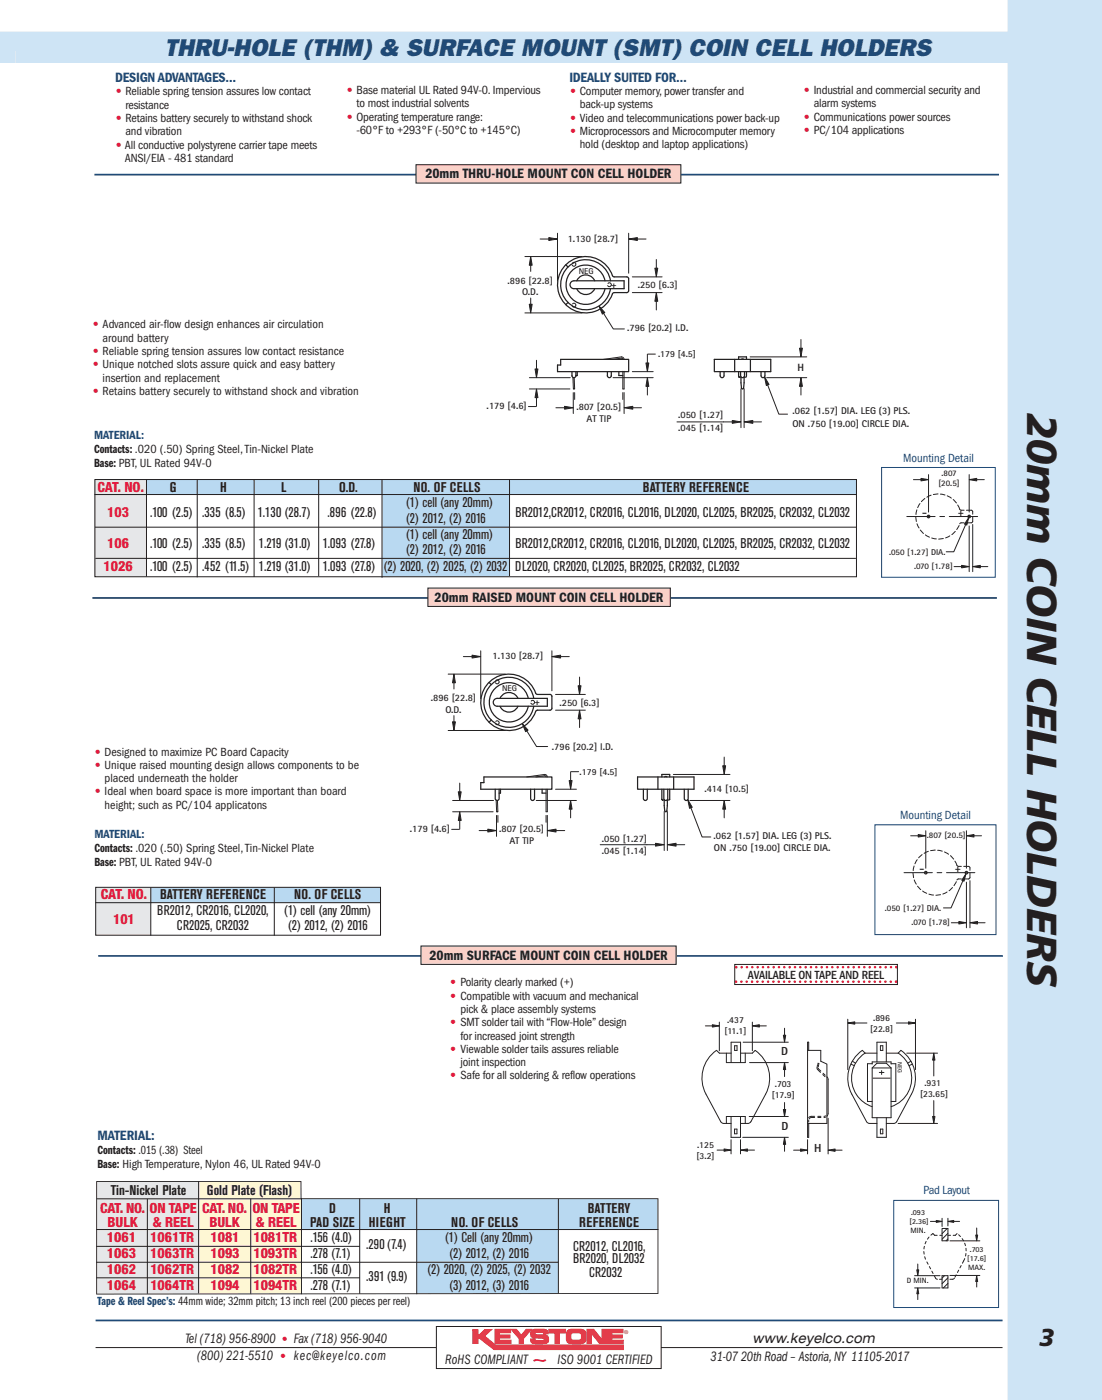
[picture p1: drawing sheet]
<svg xmlns="http://www.w3.org/2000/svg" width="222mm" height="283mm" viewBox="0 0 222 283" stroke-linecap="round" stroke-linejoin="round" font-family="sans-serif">
<path d="M3.2 6.4h200v-6.5h19.1v282.7h-19.1v-269.9h-200z" fill-rule="evenodd" fill="#cee4f5"/>
<path d="M19.3 272h182.9" fill="none" stroke="#231f20" stroke-width=".2"/>
<path d="M19.3 266.5h182.9" fill="none" stroke="#1f4a77" stroke-width=".35"/>
<path d="M88 267.7h45.3v8.5h-45.3z" fill="#fff"/>
<path d="M88 267.7h45.3v8.5h-45.3z" fill="none" stroke="#231f20" stroke-width=".2"/>
<path d="M95.4 268.4h1v1h.3l1.1-1.1h1.4l-1.5 1.4 2.2 1.8h25.8v.9h-26.1l-2.9-2.3h-.3v1.1h-1z" fill="#e1373d"/>
<path d="M95.4 268.4h1v1h.3l1.1-1.1h1.4l-1.5 1.4 2.2 1.8h25.8v.9h-26.1l-2.9-2.3h-.3v1.1h-1z" fill="none" stroke="#e1373d" stroke-width=".2"/>
<path d="M99.8 268.3h3.2v.7h-2.3v.4h2.2v.6h-2.2v.5h2.3v.7h-3.2z" fill="#e1373d"/>
<path d="M99.8 268.3h3.2v.7h-2.3v.4h2.2v.6h-2.2v.5h2.3v.7h-3.2z" fill="none" stroke="#e1373d" stroke-width=".2"/>
<path d="M103.1 268.3h1.1l.9 1.2 1-1.2h1.1l-1.6 1.9v1h-.9v-1z" fill="#e1373d"/>
<path d="M103.1 268.3h1.1l.9 1.2 1-1.2h1.1l-1.6 1.9v1h-.9v-1z" fill="none" stroke="#e1373d" stroke-width=".2"/>
<path d="M107.3 268.5l.9-.2h1.7a.7 .7 0 0 1 .6 .9h-.9l-.1-.2-.3-.1-1.1 .1-.2 .2 .2 .2h.9a1.38 1.38 0 0 1 1.6 .5 .89 .89 0 0 1-.8 1.3h-.6a2.05 2.05 0 0 1-2.1-.4l-.1-.5h.9l.2 .3 1.6-.1v-.3l-.5-.1a3.3 3.3 0 0 1-2-.3l-.2-.2a1.11 1.11 0 0 1 .3-1.1z" fill="#e1373d"/>
<path d="M107.3 268.5l.9-.2h1.7a.7 .7 0 0 1 .6 .9h-.9l-.1-.2-.3-.1-1.1 .1-.2 .2 .2 .2h.9a1.38 1.38 0 0 1 1.6 .5 .89 .89 0 0 1-.8 1.3h-.6a2.05 2.05 0 0 1-2.1-.4l-.1-.5h.9l.2 .3 1.6-.1v-.3l-.5-.1a3.3 3.3 0 0 1-2-.3l-.2-.2a1.11 1.11 0 0 1 .3-1.1z" fill="none" stroke="#e1373d" stroke-width=".2"/>
<path d="M110.7 268.3h3.4v.7h-1.3v2.2h-.9v-2.2h-1.2z" fill="#e1373d"/>
<path d="M110.7 268.3h3.4v.7h-1.3v2.2h-.9v-2.2h-1.2z" fill="none" stroke="#e1373d" stroke-width=".2"/>
<path d="M114.4 268.6a2.18 2.18 0 0 0 .3 2.5l.8 .1a3.1 3.1 0 0 0 2.5-.3 2.18 2.18 0 0 0-.3-2.5l-.8-.1a3.1 3.1 0 0 0-2.5 .3zM115.2 269.2a2.52 2.52 0 0 1 1.8-.1 1.02 1.02 0 0 1 0 1.4 2.74 2.74 0 0 1-1.8-.1z" fill-rule="evenodd" fill="#e1373d"/>
<path d="M114.4 268.6a3.5 3.5 0 0 1 2.9-.3 .87 .87 0 0 1 .9 1v.9a.98 .98 0 0 1-1.3 1 3.1 3.1 0 0 1-2.5-.3 2.81 2.81 0 0 1 0-2.3zM115.2 269.2a2.52 2.52 0 0 1 1.8-.1 1.02 1.02 0 0 1 0 1.4 2.74 2.74 0 0 1-1.8-.1z" fill="none" stroke="#e1373d" stroke-width=".2"/>
<path d="M118.4 268.3h1.3l1.7 2.1v-2.1h.9v2.9h-1.4l-1.6-2.1v2.1h-.9z" fill="#e1373d"/>
<path d="M118.4 268.3h1.3l1.7 2.1v-2.1h.9v2.9h-1.4l-1.6-2.1v2.1h-.9z" fill="none" stroke="#e1373d" stroke-width=".2"/>
<path d="M122.5 268.3h3.1v.7h-2.2v.4h2.1v.6h-2.1v.5h2.3v.7h-3.2z" fill="#e1373d"/>
<path d="M122.5 268.3h3.1v.7h-2.2v.4h2.1v.6h-2.1v.5h2.3v.7h-3.2z" fill="none" stroke="#e1373d" stroke-width=".2"/>
<path d="M184.2 96.8h1.5M187.3 95.8v7.6M195.5 95.8v7.6M197 96.8h1.5" fill="none" stroke="#222" stroke-width=".2"/>
<path d="M185.7 96.6l1.6 .2-1.6 .3z" fill="#222"/>
<path d="M185.7 96.6l1.6 .2-1.6 .3z" fill="none" stroke="#222" stroke-width=".2"/>
<path d="M195.5 96.8l1.5-.2v.5z" fill="#222"/>
<path d="M195.5 96.8l1.5-.2v.5zM192.4 114.4h1.5M195.5 106.2v9.2M196.2 105.9v9.5M197.7 114.4h1.5" fill="none" stroke="#222" stroke-width=".2"/>
<path d="M196.2 114.4l1.5-.3v.5z" fill="#222"/>
<path d="M196.2 114.4l1.5-.3v.5z" fill="none" stroke="#222" stroke-width=".2"/>
<path d="M193.9 114.1l1.6 .3-1.6 .2z" fill="#222"/>
<path d="M193.9 114.1l1.6 .3-1.6 .2zM194.8 105.9l-2.4 5.5h-1.6" fill="none" stroke="#222" stroke-width=".2"/>
<path d="M195.4 104.5l-.4 1.5-.5-.2z" fill="#222"/>
<path d="M195.4 104.5l-.4 1.5-.5-.2z" fill="none" stroke="#222" stroke-width=".2"/>
<path d="M197.2 104.3h-14.9" fill="none" stroke="#222" stroke-width=".2" stroke-dasharray="5.7 1 1 1"/>
<path d="M193.6 102.8a4.6 4.6 0 0 0-7-2.2 4.6 4.6 0 0 0 0 7.3 4.6 4.6 0 0 0 7-2.2M193.6 102.8l.2 .2M193.8 105.5l-.2 .2M195.9 105.5l.3-.3M195.9 105.5h-2.1M195.9 103h-2.1M196.2 103.3l-.3-.3M196.2 105.2v-1.9" fill="none" stroke="#222" stroke-width=".2" stroke-dasharray="1 .5"/>
<g fill="none" stroke="#222" stroke-width=".25">
<circle cx="187.3" cy="104.3" r=".25"/>
<circle cx="195.5" cy="104.3" r=".25"/>
</g>
<path d="M177.8 94.4h22.9v22.1h-22.9z" fill="none" stroke="#1f4a77" stroke-width=".2"/>
<path d="M19.1 96.9h10.4v19.5h-10.4z" fill="#e6e7e9"/>
<path d="M29.5 96.7h143.3v3.1h-70l-.1 16.5-25.6 .2v-16.7h-47.6z" fill-rule="evenodd" fill="#b9d9f1"/>
<path d="M19 99.8h153.8M19.1 96.8h153.6v19.6h-153.6zM29.5 96.8v19.6M39.8 96.8v19.7M51.2 96.8v19.7M64.3 96.8v19.5M77 96.7v19.9M102.8 96.7v19.6M19.2 106.4h153.6M19.2 112.7h153.4" fill="none" stroke="#231f20" stroke-width=".2"/>
<path d="M19.2 179.2h11.2v9.5h-11.2z" fill="#e6e7e9"/>
<path d="M30.5 179h46.3v3.1h-46.3z" fill="#b9d9f1"/>
<path d="M19.3 179.1h57.4v9.7h-57.4zM30.4 179.1v9.8M55.3 179.1v9.8M19.2 182.2h57.6" fill="none" stroke="#231f20" stroke-width=".2"/>
<path d="M115.9 79.2v1.4M125.6 79.2v1.4M149.4 78.5v7.8M150.1 78.5v7.8M136.5 85.2h11.2M151.8 85.2h1.8" fill="none" stroke="#222" stroke-width=".2"/>
<path d="M150.1 85.2l1.7-.3v.5z" fill="#222"/>
<path d="M150.1 85.2l1.7-.3v.5z" fill="none" stroke="#222" stroke-width=".2"/>
<path d="M147.7 84.9l1.7 .3-1.7 .2z" fill="#222"/>
<path d="M147.7 84.9l1.7 .3-1.7 .2z" fill="none" stroke="#222" stroke-width=".2"/>
<path d="M154.2 76.1l.9 1.5-.6 .2z" fill="#222"/>
<path d="M115.6 79.2v4.3M125.9 79.2v4.3M154.2 76.1l.9 1.5-.6 .2zM154.8 77.7l2.3 5.9h1.7M112.1 82.3h1.8M127.6 82.3h1.8" fill="none" stroke="#222" stroke-width=".2"/>
<path d="M125.9 82.3l1.7-.3v.6z" fill="#222"/>
<path d="M125.9 82.3l1.7-.3v.6z" fill="none" stroke="#222" stroke-width=".2"/>
<path d="M113.9 82l1.7 .3-1.7 .3z" fill="#222"/>
<path d="M121.7 63.2l2 3.2h2.2M113.9 82l1.7 .3-1.7 .3z" fill="none" stroke="#222" stroke-width=".2"/>
<path d="M120.8 61.8l1.2 1.3-.5 .3z" fill="#222"/>
<path d="M105.9 51.8h11.5M107 53.5v1.3M105.9 63.2h11.5M107 60.2v1.2M120.8 61.8l1.2 1.3-.5 .3z" fill="none" stroke="#222" stroke-width=".2"/>
<path d="M107 51.8l.3 1.7h-.6z" fill="#222"/>
<path d="M107 51.8l.3 1.7h-.6z" fill="none" stroke="#222" stroke-width=".2"/>
<path d="M106.7 61.4h.6l-.3 1.8z" fill="#222"/>
<path d="M108.9 48.2h1.8M112.4 47.1v9.6M126.8 47.1v8M128.5 48.2h1.8M106.7 61.4h.6l-.3 1.8z" fill="none" stroke="#222" stroke-width=".2"/>
<path d="M126.8 48.2l1.7-.2v.5z" fill="#222"/>
<path d="M126.8 48.2l1.7-.2v.5z" fill="none" stroke="#222" stroke-width=".2"/>
<path d="M110.7 48l1.7 .2-1.7 .3z" fill="#222"/>
<path d="M110.7 48l1.7 .2-1.7 .3zM127.5 55.9h6M127.5 59.1h6M132.4 52.4v1.7M132.4 60.8v1.8" fill="none" stroke="#222" stroke-width=".2"/>
<path d="M132.1 54.1h.6l-.3 1.8z" fill="#222"/>
<path d="M132.1 54.1h.6l-.3 1.8z" fill="none" stroke="#222" stroke-width=".2"/>
<path d="M132.4 59.1l.3 1.7h-.6z" fill="#222"/>
<path d="M132.4 59.1l.3 1.7h-.6zM151.3 72h11.4M154.6 76.2h8.1M161.5 68.5v1.8M161.5 78v1.7" fill="none" stroke="#222" stroke-width=".2"/>
<path d="M161.2 70.3h.6l-.3 1.7z" fill="#222"/>
<path d="M161.2 70.3h.6l-.3 1.7z" fill="none" stroke="#222" stroke-width=".2"/>
<path d="M161.5 76.2l.3 1.8h-.6z" fill="#222"/>
<path d="M123.6 76.2h8.1M127.5 75h4.2M130.6 71.5v1.8M130.6 78v1.7M161.5 76.2l.3 1.8h-.6z" fill="none" stroke="#222" stroke-width=".2"/>
<path d="M130.3 73.3h.6l-.3 1.7z" fill="#222"/>
<path d="M130.3 73.3h.6l-.3 1.7z" fill="none" stroke="#222" stroke-width=".2"/>
<path d="M130.6 76.2l.3 1.8h-.6z" fill="#222"/>
<path d="M106.8 76.2h8.2M106.8 78.5h8.1M108.2 72.7v1.8M130.6 76.2l.3 1.8h-.6zM108.2 80.3v1.7" fill="none" stroke="#222" stroke-width=".2"/>
<path d="M107.9 74.5h.6l-.3 1.7z" fill="#222"/>
<path d="M107.9 74.5h.6l-.3 1.7z" fill="none" stroke="#222" stroke-width=".2"/>
<path d="M108.2 78.5l.3 1.8h-.6z" fill="#222"/>
<g fill="none" stroke="#222" stroke-width=".2">
<path d="M108.2 78.5l.3 1.8h-.6zM115.5 76.2l.1 2.3h.3l-.1-2.3M121.7 72.5l3.6-.5 .3 .1 .3 .4M123.6 72.5l1.8-.2 .2 .2M125.6 74.9v3.6h.3v-3.6M130.7 71.5h1.5M106.6 82.1h1.5M184.5 260h5.1M184.5 257.5h5.1M185.1 255.1v1.2M190 248h1.2v2.4h-1.2zM190 257.5h1.2v2.5h-1.2z"/>
<path d="M190.5 257.5l-.5 .5M191 248l-1 1M191.2 250.1l-.4 .3M191.2 248.9l-1.2 1.2M191.2 257.9l-1.2 1.2M191.2 259l-.9 1M185.1 261.1v1.2"/>
</g>
<g fill="none" stroke="#222" stroke-width=".2" stroke-dasharray="1 .5">
<circle cx="115.8" cy="53.3" r=".39"/>
<circle cx="122.9" cy="57.5" r=".39"/>
<circle cx="115.8" cy="61.6" r=".39"/>
</g>
<g fill="none" stroke="#222" stroke-width=".25">
<path d="M114 53.5a5.7 5.7 0 0 1 9.6 2.3l.3 .1h2.5l.4 .4v2.4l-.2 .3-2.7 .1-.3 .1a5.7 5.7 0 0 1-8.3 3.2 5.7 5.7 0 0 1-1.3-8.9zM114.1 53.4l.5 .5M115.2 56.9l.6-.2h10.1v1.6h-10.1a.79 .79 0 0 1-.8-.5 .79 .79 0 0 1 .2-.9zM116.3 56.7a1.98 1.98 0 0 1 1.8-1.2 1.98 1.98 0 0 1 1.8 1.2M116.3 58.3a1.98 1.98 0 0 0 1.8 1.2 1.98 1.98 0 0 0 1.8-1.2M122 56.7a4 4 0 0 0-6.1-2.5 4 4 0 0 0 0 6.6 4 4 0 0 0 6.1-2.5M123.1 56.7a5.1 5.1 0 0 0-7.7-3.5 5.1 5.1 0 0 0 0 8.5 5.1 5.1 0 0 0 7.7-3.4M113.1 72.5h13.7v2.5h-14.4v-1.3h.7zM114.6 61l-.5 .5M115.4 75.8a.39 .39 0 0 0 .4 .4 .39 .39 0 0 0 .3-.4M115.4 75v.9M116.1 75v.9"/>
<path d="M116.4 75v.8h-.3M122.5 75.8a.39 .39 0 0 0 .4 .4 .39 .39 0 0 0 .4-.4M122.5 75v.9M123.3 75v.9M124.8 75v.8h.8M144.1 72.5h11.3v2.5h-11.3zM145.2 75.8a.39 .39 0 0 0 .4 .4 .39 .39 0 0 0 .4-.4M145.2 75v.8M146 75v.8M148.2 72.5v2.5M149 72.5v-.5h1.5v.5M149 75v.9"/>
<path d="M149.1 76.1l-.1-.1 .1 .1M149.4 75.8a.39 .39 0 0 0 .4 .4 .39 .39 0 0 0 .3-.4M149.4 75v.8M149.5 72.5h.5M150.1 75v.8M150.5 75v.9M150.5 76l-.4 .1-.1 2.2-.2 .2-.3-.2-.1-2.2h-.3M151.3 72.5v2.5M153.5 75.8a.39 .39 0 0 0 .4 .4 .39 .39 0 0 0 .4-.4M153.5 75v.8M154.3 75v.8"/>
</g>
<path d="M188.2 249a4.3 4.3 0 0 0-1.4 5.5M188.5 249.3h1.5M188.5 249.3l-.3-.3M188.7 258l-1.9-3.5M188.7 258l.4 .2M190 258.2h-.9M191.2 249.3h1.5M192.1 258.2l.4-.2M192.1 258.2h-.9M192.7 249.3l.3-.3M194.3 254.5a4.3 4.3 0 0 0-1.3-5.5M194.3 254.5l-1.8 3.5" fill="none" stroke="#222" stroke-width=".2" stroke-dasharray=".5 .5"/>
<path d="M185.1 260l.2 1.1h-.4z" fill="#222"/>
<path d="M185.1 260l.2 1.1h-.4z" fill="none" stroke="#222" stroke-width=".2"/>
<path d="M184.9 256.3h.4l-.2 1.2z" fill="#222"/>
<path d="M184.9 256.3h.4l-.2 1.2zM187.6 246.5h1.2M190 245.9v1.7M191.2 245.9v1.5M192.4 246.5h1.1" fill="none" stroke="#222" stroke-width=".2"/>
<path d="M191.2 246.5l1.2-.2v.4z" fill="#222"/>
<path d="M191.2 246.5l1.2-.2v.4z" fill="none" stroke="#222" stroke-width=".2"/>
<path d="M188.8 246.3l1.2 .2-1.2 .2z" fill="#222"/>
<path d="M188.8 246.3l1.2 .2-1.2 .2zM191.6 257.4h6M191.6 250.5h6M197 247.9v1.4M197 258.7v1.1" fill="none" stroke="#222" stroke-width=".2"/>
<path d="M196.8 249.3h.4l-.2 1.2z" fill="#222"/>
<path d="M196.8 249.3h.4l-.2 1.2z" fill="none" stroke="#222" stroke-width=".2"/>
<path d="M197 257.5l.2 1.2h-.4z" fill="#222"/>
<g fill="none" stroke="#222" stroke-width=".2">
<path d="M146.5 212.6v1.9h3.8v-1.9M147.5 214.5v-4.1h1.9v4.1M147.5 212.6h-2.4l-.6-.6a6.8 6.8 0 0 0-2.1 8.8l3.1 5.8 .5 .2h1.5M148.2 211.1h.4v.9h-.4zM149.4 212.6h2.3l.6-.6a6.8 6.8 0 0 1 2.1 8.8l-3.1 5.8-.5 .2h-1.5M162.9 212h2.6v2.2l1.3 .6v12h-3.9M163.1 212v-1.6h-.2v19.2h.2v-2.8M166.8 217.4l.2 .4v6.9l-.2 .6M171.6 214.8l.7 .3M171.9 214.2l.7 .4M174.5 212.6l-.6-.6a6.8 6.8 0 0 0-2.1 8.8l3.1 5.8 .5 .2h1.5M175.9 215.6h3.8"/>
<path d="M175.9 214.7h-.9v7.6h.9M175.9 215.6v10h3.8v-10M175.9 214.8v-.5h3.8v.5M175.9 215.6l.9-1h2l.9 1M176.1 217.6h3.4M176.9 214.3v-3.9h1.9v3.9M176.9 212.6h-2.5a6.1 6.1 0 0 0-2.6 5.8 6.1 6.1 0 0 0 4.1 5M177.3 216.5h1M177.6 211.1h.4v.9h-.4zM177.8 216.1v.8M178.8 212.6h2.4a6.1 6.1 0 0 1 2.6 5.8 6.1 6.1 0 0 1-4.1 5M179.7 214.7h1v7.6h-1"/>
<path d="M181.1 212.6l.6-.6a6.8 6.8 0 0 1 2.1 8.8l-3.1 5.8-.5 .2h-1.5M183.7 214.2l-.6 .4M184 214.8l-.7 .3M146.5 226.8v-1.4h3.8v1.4M147.4 225.4v4.2h1.9v-4.2M148.1 227.9h.5v.9h-.5zM149.8 229.6h9.2M151.1 225.4h7.9M158.2 222.5v1.4M158.2 231v1.4M176.9 225.6v4h1.9v-4M177.6 227.9h.4v.9h-.4z"/>
<path d="M197 257.5l.2 1.2h-.4z"/>
</g>
<path d="M180.3 242.3h21.1v21.6h-21.1z" fill="none" stroke="#1f4a77" stroke-width=".2"/>
<g fill="none" stroke="#222" stroke-width=".2" stroke-dasharray=".6 .6">
<path d="M164.8 215.5l.1 .4M164.8 215.5l.1-.9M164.9 214.6h.2M165 215.6l.1 .2M165.1 215.8l1.3 1.2M165.1 214.6l-.1 1M166.4 217.3l-1.5-1.4M163.1 226.5v-.4M163.7 225.6h-.3l-.3 .5M163.7 225.6h2.5M163.7 225.3a.79 .79 0 0 0-.8 .6M163.7 225.3h2.5"/>
<path d="M166.2 225.6l.3-.1M166.2 225.3l.3-.1"/>
</g>
<path d="M158.2 229.6l.3 1.4h-.5z" fill="#222"/>
<path d="M158.2 229.6l.3 1.4h-.5z" fill="none" stroke="#222" stroke-width=".2"/>
<path d="M158 223.9h.5l-.3 1.5z" fill="#222"/>
<path d="M149.9 210.4h9.1M151.2 214.5h7.8M158.2 207.5v1.4M158.2 215.9v1.4M158 223.9h.5l-.3 1.5z" fill="none" stroke="#222" stroke-width=".2"/>
<path d="M158.2 214.5l.3 1.4h-.5z" fill="#222"/>
<path d="M158.2 214.5l.3 1.4h-.5z" fill="none" stroke="#222" stroke-width=".2"/>
<path d="M158 208.9h.5l-.3 1.5z" fill="#222"/>
<path d="M158 208.9h.5l-.3 1.5zM160 232.1h1.5M162.9 230v2.9M167 225.7v7.2M168.4 232.1h1.4" fill="none" stroke="#222" stroke-width=".2"/>
<path d="M161.5 231.9l1.4 .2-1.4 .3z" fill="#222"/>
<path d="M161.5 231.9l1.4 .2-1.4 .3z" fill="none" stroke="#222" stroke-width=".2"/>
<path d="M167 232.1l1.4-.2v.5z" fill="#222"/>
<path d="M171 205.7v10.2M172.4 206.5h2.4M180.8 206.5h2.4M184.6 205.7v10.2M167 232.1l1.4-.2v.5z" fill="none" stroke="#222" stroke-width=".2"/>
<path d="M171 206.5l1.4-.3v.5z" fill="#222"/>
<path d="M171 206.5l1.4-.3v.5z" fill="none" stroke="#222" stroke-width=".2"/>
<path d="M183.2 206.2l1.4 .3-1.4 .2z" fill="#222"/>
<path d="M182.9 212.6h6.2M183.2 206.2l1.4 .3-1.4 .2zM188.3 214v3.2M181.1 226.8h8M188.3 222.1v3.2" fill="none" stroke="#222" stroke-width=".2"/>
<path d="M188.3 212.6l.3 1.4h-.5z" fill="#222"/>
<path d="M188.3 212.6l.3 1.4h-.5z" fill="none" stroke="#222" stroke-width=".2"/>
<path d="M188.1 225.3h.5l-.3 1.5z" fill="#222"/>
<path d="M144.6 232.1h1.4M147.4 230v2.9M149.3 230v2.9M150.8 232.1h1.4M188.1 225.3h.5l-.3 1.5z" fill="none" stroke="#222" stroke-width=".2"/>
<path d="M149.3 232.1l1.5-.2v.5z" fill="#222"/>
<path d="M149.3 232.1l1.5-.2v.5z" fill="none" stroke="#222" stroke-width=".2"/>
<path d="M146 231.9l1.4 .2-1.4 .3z" fill="#222"/>
<path d="M142.3 207.1h1.4M145.1 206.3v5.8M151.7 206.3v5.8M153.1 207.1h1.5M146 231.9l1.4 .2-1.4 .3z" fill="none" stroke="#222" stroke-width=".2"/>
<path d="M143.7 206.8l1.4 .3-1.4 .2z" fill="#222"/>
<path d="M143.7 206.8l1.4 .3-1.4 .2z" fill="none" stroke="#222" stroke-width=".2"/>
<path d="M151.7 207.1l1.4-.3v.5z" fill="#222"/>
<path d="M151.7 207.1l1.4-.3v.5z" fill="none" stroke="#222" stroke-width=".2"/>
<path d="M60.7 242h72.1v6.2l-20.3-.1v13h-28.4v-13l-23.4 .1z" fill-rule="evenodd" fill="#b9d9f1"/>
<path d="M19.5 238.4h20.5v22.8h-20.5z" fill="#e6e7e9"/>
<path d="M40.1 238.4h20.6v22.8h-20.6z" fill="#fef7d4"/>
<path d="M19.4 238.4h41.4v3.5h72v19.3l-113.4 .1z" fill="none" stroke="#231f20" stroke-width=".35"/>
<path d="M40.1 238.4v22.7M19.4 248.2h113.4M19.4 251.6h53.2M19.4 254.8h93.2M19.4 257.9h53.2M19.5 242h41.3M29.7 242v19.1M50.6 241.9v19.2M60.8 241.9v19.3M72.5 241.9v19.2M84 241.9v19.3M112.6 242v19.1" fill="none" stroke="#231f20" stroke-width=".2"/>
<path d="M19.8 192.9h182.5" fill="none" stroke="#1f4a77" stroke-width=".35"/>
<path d="M148.5 195.2h31.7" fill="none" stroke="#e4183e" stroke-width=".53" stroke-dasharray="0 1.1"/>
<g fill="#e4183e">
<circle cx="148.5" cy="195.2" r=".26"/>
<circle cx="180.8" cy="195.2" r=".26"/>
</g>
<path d="M148.5 198.1h31.7" fill="none" stroke="#e4183e" stroke-width=".53" stroke-dasharray="0 1.1"/>
<g fill="#e4183e">
<circle cx="148.4" cy="198.1" r=".26"/>
<circle cx="180.7" cy="198.1" r=".26"/>
</g>
<path d="M148.2 194.7h32.8v4h-32.8z" fill="none" stroke="#231f20" stroke-width=".2"/>
<path d="M84.9 190.9h51.5v3.8h-51.5z" fill="#fad1c8"/>
<path d="M84.9 190.9h51.5v3.8h-51.5z" fill="none" stroke="#231f20" stroke-width=".2"/>
<path d="M19 35.3h182.5" fill="none" stroke="#1f4a77" stroke-width=".35"/>
<path d="M83.9 33.2h53.4v3.8h-53.4z" fill="#fad1c8"/>
<path d="M83.9 33.2h53.4v3.8h-53.4z" fill="none" stroke="#231f20" stroke-width=".2"/>
<path d="M18.6 120.7h182.5" fill="none" stroke="#1f4a77" stroke-width=".35"/>
<path d="M86.3 118.7h48.9v3.7h-48.9z" fill="#fad1c8"/>
<path d="M86.3 118.7h48.9v3.7h-48.9z" fill="none" stroke="#231f20" stroke-width=".2"/>
<path d="M163 124.1h37.9v25.6h-37.9z" fill="#fff"/>
<path d="M100.4 164.6v1.4M110.1 164.6v1.4M121 170.5h11.2M134 163.8v7.9M134.6 163.8v7.9M136.3 170.5h1.8" fill="none" stroke="#222" stroke-width=".2"/>
<path d="M134.6 170.5l1.7-.3v.6z" fill="#222"/>
<path d="M134.6 170.5l1.7-.3v.6z" fill="none" stroke="#222" stroke-width=".2"/>
<path d="M132.2 170.2l1.8 .3-1.8 .3z" fill="#222"/>
<path d="M132.2 170.2l1.8 .3-1.8 .3z" fill="none" stroke="#222" stroke-width=".2"/>
<path d="M138.7 161.4l.9 1.5-.5 .3z" fill="#222"/>
<path d="M96.6 167.6h1.8M100.1 164.6v4.2M110.4 164.6v4.2M112.1 167.6h1.8M138.7 161.4l.9 1.5-.5 .3zM139.3 163l2.3 5.9h1.8" fill="none" stroke="#222" stroke-width=".2"/>
<path d="M110.4 167.6l1.7-.2v.5z" fill="#222"/>
<path d="M110.4 167.6l1.7-.2v.5z" fill="none" stroke="#222" stroke-width=".2"/>
<path d="M98.4 167.4l1.7 .2-1.7 .3z" fill="#222"/>
<path d="M106.2 147.5l2 3.2h2.2M98.4 167.4l1.7 .2-1.7 .3z" fill="none" stroke="#222" stroke-width=".2"/>
<path d="M105.3 146l1.2 1.4-.5 .3z" fill="#222"/>
<path d="M90.4 136.1h11.5M91.6 137.8v1.3M90.4 147.4h11.5M91.6 144.4v1.3M105.3 146l1.2 1.4-.5 .3z" fill="none" stroke="#222" stroke-width=".2"/>
<path d="M91.6 136.1l.2 1.7h-.5z" fill="#222"/>
<path d="M91.6 136.1l.2 1.7h-.5z" fill="none" stroke="#222" stroke-width=".2"/>
<path d="M91.3 145.7h.5l-.2 1.7z" fill="#222"/>
<path d="M93.4 132.5h1.8M97 131.4v9.6M111.3 131.4v8M113.1 132.5h1.7M91.3 145.7h.5l-.2 1.7z" fill="none" stroke="#222" stroke-width=".2"/>
<path d="M111.3 132.5l1.8-.3v.6z" fill="#222"/>
<path d="M111.3 132.5l1.8-.3v.6z" fill="none" stroke="#222" stroke-width=".2"/>
<path d="M95.2 132.2l1.8 .3-1.8 .3z" fill="#222"/>
<path d="M95.2 132.2l1.8 .3-1.8 .3zM116.9 136.7v1.7M112 140.2h6.1M112 143.3h6.1M116.9 145.1v1.7" fill="none" stroke="#222" stroke-width=".2"/>
<path d="M116.6 138.4h.6l-.3 1.8z" fill="#222"/>
<path d="M116.6 138.4h.6l-.3 1.8z" fill="none" stroke="#222" stroke-width=".2"/>
<path d="M116.9 143.3l.3 1.8h-.6z" fill="#222"/>
<path d="M116.9 143.3l.3 1.8h-.6zM135.8 156.3h11.4M146.1 152.8v1.8M139.1 161.6h8.1M146.1 163.3v1.8" fill="none" stroke="#222" stroke-width=".2"/>
<path d="M145.8 154.6h.5l-.2 1.7z" fill="#222"/>
<path d="M145.8 154.6h.5l-.2 1.7z" fill="none" stroke="#222" stroke-width=".2"/>
<path d="M146.1 161.6l.2 1.7h-.5z" fill="#222"/>
<path d="M112 159.3h4.3M115.1 155.8v1.7M108.1 161.6h8.2M115.1 163.3v1.8M146.1 161.6l.2 1.7h-.5z" fill="none" stroke="#222" stroke-width=".2"/>
<path d="M114.8 157.5h.6l-.3 1.8z" fill="#222"/>
<path d="M114.8 157.5h.6l-.3 1.8z" fill="none" stroke="#222" stroke-width=".2"/>
<path d="M115.1 161.6l.3 1.7h-.6z" fill="#222"/>
<path d="M92.7 158.1v1.7M91.3 161.6h8.2M91.3 163.8h8.2M92.7 165.6v1.8M115.1 161.6l.3 1.7h-.6z" fill="none" stroke="#222" stroke-width=".2"/>
<path d="M92.4 159.8h.6l-.3 1.8z" fill="#222"/>
<path d="M92.4 159.8h.6l-.3 1.8z" fill="none" stroke="#222" stroke-width=".2"/>
<path d="M92.7 163.8l.3 1.8h-.6z" fill="#222"/>
<path d="M106.2 156.8l3.6-.5 .3 .1 .3 .4M108.1 156.8l1.8-.2 .2 .2M110.1 159.3v4.5h.3v-4.5M115.2 155.8h1.5M91.1 167.4h1.5M92.7 163.8l.3 1.8h-.6zM100.1 161.5l.1 2.4h.2l-.1-2.3M183.7 168.7h1.5M186.7 167.7v7.5M194.9 167.7v7.5M196.4 168.7h1.6" fill="none" stroke="#222" stroke-width=".2"/>
<g fill="none" stroke="#222" stroke-width=".2" stroke-dasharray="1 .5">
<circle cx="100.3" cy="137.6" r=".39"/>
<circle cx="100.3" cy="145.9" r=".39"/>
<circle cx="107.4" cy="141.8" r=".39"/>
</g>
<g fill="none" stroke="#222" stroke-width=".25">
<path d="M98.5 137.8a5.7 5.7 0 0 1 9.6 2.2l.3 .2h2.5l.4 .3v2.5l-.2 .3h-2.7l-.3 .2a5.7 5.7 0 0 1-8.3 3.2 5.7 5.7 0 0 1-1.3-8.9zM98.6 137.7l.5 .5M97.6 156.8h13.7v2.5h-14.3v-1.3h.6zM99.1 145.3l-.5 .5M99.7 141.2l.6-.2h10.1v1.5h-10.1a.79 .79 0 0 1-.8-.4 .79 .79 0 0 1 .2-.9zM99.9 159.3v1.9a.39 .39 0 0 0 .4 .4 .39 .39 0 0 0 .4-.4v-1.9M100.8 141a1.98 1.98 0 0 1 1.9-1.2 1.98 1.98 0 0 1 1.8 1.2M100.8 142.5a1.98 1.98 0 0 0 1.9 1.2 1.98 1.98 0 0 0 1.8-1.2M100.9 159.3v.8h-.2M106.5 141a4 4 0 0 0-6.1-2.5 4 4 0 0 0 0 6.6 4 4 0 0 0 6.1-2.6M107 159.3v1.9a.39 .39 0 0 0 .4 .4 .39 .39 0 0 0 .4-.4v-1.9M107.6 141a5.1 5.1 0 0 0-7.7-3.5 5.1 5.1 0 0 0 0 8.5 5.1 5.1 0 0 0 7.7-3.5"/>
<path d="M109.3 159.3v.8h.8M128.6 156.8h11.4v2.5h-11.4zM129.8 159.3v1.9a.39 .39 0 0 0 .3 .4 .39 .39 0 0 0 .4-.4v-1.9M132.7 156.8v2.5M133.5 156.8v-.5h1.6v.5M133.5 159.3v2M133.9 159.3v1.9a.39 .39 0 0 0 .4 .4 .39 .39 0 0 0 .4-.4v-1.9M134 156.8h.5M135.1 159.3v2l-.5 .2-.1 2.2-.2 .1-.2-.1-.1-2.2h-.4M135.9 156.8v2.5M138 159.3v1.9a.39 .39 0 0 0 .4 .4 .39 .39 0 0 0 .4-.4v-1.9M133.6 161.5l-.1-.2 .1 .2"/>
</g>
<path d="M185.2 168.4l1.5 .3-1.5 .2z" fill="#222"/>
<path d="M185.2 168.4l1.5 .3-1.5 .2z" fill="none" stroke="#222" stroke-width=".2"/>
<path d="M194.9 168.7l1.5-.3v.5z" fill="#222"/>
<path d="M194.9 178v9.3M194.9 168.7l1.5-.3v.5zM195.6 177.7v9.6M191.9 186.2h1.5M197.1 186.2h1.6" fill="none" stroke="#222" stroke-width=".2"/>
<path d="M195.6 186.2l1.5-.2v.5z" fill="#222"/>
<path d="M195.6 186.2l1.5-.2v.5z" fill="none" stroke="#222" stroke-width=".2"/>
<path d="M193.4 186l1.5 .2-1.5 .3z" fill="#222"/>
<path d="M194.2 177.8l-2.4 5.5h-1.5M193.4 186l1.5 .2-1.5 .3z" fill="none" stroke="#222" stroke-width=".2"/>
<path d="M194.8 176.4l-.4 1.5-.4-.2z" fill="#222"/>
<path d="M194.8 176.4l-.4 1.5-.4-.2z" fill="none" stroke="#222" stroke-width=".2"/>
<path d="M196.6 176.1h-14.9" fill="none" stroke="#222" stroke-width=".2" stroke-dasharray="5.7 1 1 1"/>
<path d="M193 174.7a4.6 4.6 0 0 0-7-2.2 4.6 4.6 0 0 0 0 7.3 4.6 4.6 0 0 0 7-2.2M193 174.7l.3 .2M193.3 177.4l-.3 .2M195.3 177.4l.3-.3M195.3 177.4h-2M195.3 174.9h-2M195.6 175.2l-.3-.3M195.6 177.1v-1.9" fill="none" stroke="#222" stroke-width=".2" stroke-dasharray="1 .5"/>
<g fill="none" stroke="#222" stroke-width=".25">
<circle cx="186.7" cy="176.1" r=".25"/>
<circle cx="194.9" cy="176.1" r=".25"/>
</g>
<path d="M176.5 166.5h24.4v22.1h-24.4z" fill="none" stroke="#1f4a77" stroke-width=".2"/>
<path d="M153.6 38.4h47.4v25.8h-47.4z" fill="#fff"/>
<path d="M-.1 .4v5.9h3.3v6.4h-3.3v269z" fill-rule="evenodd" fill="#cee4f5"/>
<text font-size="8.5" fill="#231f20" x="207.1" y="83.3" transform="rotate(90 207.1 83.3)">20mm COIN CELL HOLDERS</text>
<text font-size="4.9" fill="#1f4a77" x="33.2" y="11.3">THRU-HOLE (THM) &amp; SURFACE MOUNT (SMT) COIN CELL HOLDERS</text>
<text font-size="4.9" fill="#231f20" x="209.6" y="271.6">3</text>
<g font-size="2.8" fill="#1f4a77">
<text x="23.2" y="16.6">DESIGN ADVANTAGES…</text>
<text x="114.8" y="16.5">IDEALLY SUITED FOR…</text>
<text x="19.7" y="230.1">MATERIAL:</text>
</g>
<g font-size="2.8" fill="#231f20">
<text x="85.8" y="36">20mm THRU-HOLE MOUNT CON CELL HOLDER</text>
<text x="34.3" y="99.2">G</text>
<text x="44.4" y="99.2">H</text>
<text x="56.7" y="99.2">L</text>
<text x="68.4" y="99.2">O.D.</text>
<text x="83.4" y="99.2">NO. OF CELLS</text>
<text x="129.7" y="99.2">BATTERY REFERENCE</text>
<text x="30.3" y="104.4">.100 (2.5) .335 (8.5)</text>
<text x="52" y="104.4">1.130 (28.7)</text>
<text x="66.1" y="104.4">.896 (22.8)</text>
<text x="81.8" y="102.3">(1) cell (any 20mm)</text>
<text x="81.8" y="105.6">(2) 2012, (2) 2016</text>
<text x="103.9" y="104.4">BR2012,CR2012, CR2016, CL2016, DL2020, CL2025, BR2025, CR2032, CL2032</text>
<text x="30.3" y="110.6">.100 (2.5) .335 (8.5)</text>
<text x="52.2" y="110.6">1.219 (31.0)</text>
<text x="65.1" y="110.6">1.093 (27.8)</text>
<text x="81.8" y="108.9">(1) cell (any 20mm)</text>
<text x="81.8" y="111.9">(2) 2012, (2) 2016</text>
<text x="103.9" y="110.6">BR2012,CR2012, CR2016, CL2016, DL2020, CL2025, BR2025, CR2032, CL2032</text>
<text x="30.3" y="115.2">.100 (2.5) .452 (11.5) 1.219 (31.0)</text>
<text x="65.1" y="115.2">1.093 (27.8) (2) 2020, (2) 2025, (2) 2032 DL2020, CR2020, CL2025, BR2025, CR2032, CL2032</text>
<text x="87.7" y="121.4">20mm RAISED MOUNT COIN CELL HOLDER</text>
<text x="31.7" y="184.7">BR2012, CR2016, CL2020,</text>
<text x="32.3" y="181.6">BATTERY REFERENCE</text>
<text x="57.3" y="184.7">(1) cell (any 20mm)</text>
<text x="59.3" y="181.6">NO. OF CELLS</text>
<text x="35.7" y="187.8">CR2025, CR2032</text>
<text x="58" y="187.8">(2) 2012, (2) 2016</text>
<text x="86.6" y="193.7">20mm SURFACE MOUNT COIN CELL HOLDER</text>
<text x="22.3" y="241.3">Tin-Nickel Plate</text>
<text x="41.7" y="241.3">Gold Plate (Flash)</text>
<text x="66.4" y="244.8">D</text>
<text x="77.4" y="244.8">H</text>
<text x="118.6" y="244.8">BATTERY</text>
<text x="62.5" y="247.6">PAD SIZE</text>
<text x="62.6" y="250.8">.156 (4.0)</text>
<text x="74.4" y="247.6">HIEGHT</text>
<text x="89.7" y="250.8">(1) Cell (any 20mm)</text>
<text x="91" y="247.6">NO. OF CELLS</text>
<text x="116.8" y="247.6">REFERENCE</text>
<text x="62.6" y="254">.278 (7.1)</text>
<text x="62.6" y="257.1">.156 (4.0)</text>
<text x="73.9" y="252.2">.290(7.4)</text>
<text x="86.1" y="257.1">(2) 2020, (2) 2025, (2) 2032</text>
<text x="90.6" y="254">(2) 2012, (2) 2016</text>
<text x="115.6" y="252.5">CR2012, CL2016,</text>
<text x="115.6" y="255">BR2020, DL2032</text>
<text x="118.8" y="257.8">CR2032</text>
<text x="62.6" y="260.3">.278 (7.1)</text>
<text x="73.9" y="258.5">.391(9.9)</text>
<text x="90.6" y="260.3">(3) 2012, (3) 2016</text>
<text x="37.4" y="271.1">Tel (718) 956-8900</text>
<text x="39.8" y="274.6">(800) 221-5510</text>
<text x="59.2" y="271.1">Fax (718) 956-9040</text>
<text x="59.2" y="274.6">kec@keyelco.com</text>
<text x="89.8" y="275.4">RoHS COMPLIANT ~ ISO 9001 CERTIFIED</text>
<text x="143.3" y="274.7">31-07 20th Road – Astoria, NY 11105-2017</text>
<text x="151.8" y="271.2">www.keyelco.com</text>
</g>
<g font-size="2.8" fill="#e4183e">
<text x="19.6" y="99.2">CAT. NO.</text>
<text x="21.6" y="104.4">103</text>
<text x="21.6" y="110.6">106</text>
<text x="20.9" y="115.2">1026</text>
<text x="20.3" y="181.6">CAT. NO.</text>
<text x="22.8" y="186.5">101</text>
<text x="20.2" y="244.8">CAT. NO. ON TAPE CAT. NO. ON TAPE</text>
<text x="21.6" y="250.8">1061</text>
<text x="21.7" y="247.6">BULK</text>
<text x="30.3" y="250.8">1061TR</text>
<text x="30.8" y="247.6">&amp; REEL</text>
<text x="42.3" y="247.6">BULK</text>
<text x="42.4" y="250.8">1081</text>
<text x="51.1" y="250.8">1081TR</text>
<text x="51.6" y="247.6">&amp; REEL</text>
<text x="21.6" y="254">1063</text>
<text x="21.6" y="257.1">1062</text>
<text x="30.3" y="254">1063TR</text>
<text x="30.3" y="257.1">1062TR</text>
<text x="42.4" y="254">1093</text>
<text x="42.5" y="257.1">1082</text>
<text x="51.1" y="254">1093TR</text>
<text x="51.1" y="257.1">1082TR</text>
<text x="21.6" y="260.3">1064</text>
<text x="30.3" y="260.3">1064TR</text>
<text x="42.5" y="260.3">1094</text>
<text x="51.1" y="260.3">1094TR</text>
</g>
<g font-size="2.5" fill="#e4183e">
<text x="23.2" y="19.3">• Reliable spring tension assures low contact</text>
<text x="69.8" y="19">• Base material UL Rated 94V-0. Impervious</text>
<text x="114.8" y="19.2">• Computer memory, power transfer and</text>
<text x="162" y="19">• Industrial and commercial security and</text>
<text x="23.2" y="24.6">• Retains battery securely to withstand shock</text>
<text x="23.2" y="30">• All conductive polystyrene carrier tape meets</text>
<text x="69.8" y="24.4">• Operating temperature range:</text>
<text x="114.8" y="24.6">• Video and telecommunications power back-up</text>
<text x="114.8" y="27.2">• Microprocessors and Microcomputer memory</text>
<text x="162" y="24.4">• Communications power sources</text>
<text x="162" y="27.1">• PC/104 applications</text>
<text x="18.6" y="66.3">• Advanced air-flow design enhances air circulation</text>
<text x="18.6" y="71.6">• Reliable spring tension assures low contact resistance</text>
<text x="18.6" y="74.3">• Unique notched slots assure quick and easy battery</text>
<text x="18.6" y="79.7">• Retains battery securely to withstand shock and vibration</text>
<text x="19" y="152.5">• Designed to maximize PC Board Capacity</text>
<text x="19" y="155.2">• Unique raised mounting design allows components to be</text>
<text x="19" y="160.5">• Ideal when board space is more important than board</text>
<text x="90.7" y="199.1">• Polarity clearly marked (+)</text>
<text x="90.7" y="201.8">• Compatible with vacuum and mechanical</text>
<text x="90.7" y="207.1">• SMT solder tail with “Flow-Hole” design</text>
<text x="90.7" y="212.5">• Viewable solder tails assures reliable</text>
<text x="90.7" y="217.9">• Safe for all soldering &amp; reflow operations</text>
<text x="56.3" y="274.6">•</text>
<text x="56.7" y="271.1">•</text>
</g>
<g font-size="2.5" fill="#231f20">
<text x="25.3" y="21.9">resistance</text>
<text x="71.9" y="21.7">to most industrial solvents</text>
<text x="116.9" y="21.9">back-up systems</text>
<text x="164.1" y="21.7">alarm systems</text>
<text x="25.3" y="27.3">and vibration</text>
<text x="71.9" y="27.1">-60°F to +293°F (-50°C to +145°C)</text>
<text x="116.9" y="29.9">hold (desktop and laptop applications)</text>
<text x="25.2" y="32.7">ANSI/EIA - 481 standard</text>
<text x="20.7" y="69">around battery</text>
<text x="20.7" y="77">insertion and replacement</text>
<text x="19" y="91.4">Contacts: .020 (.50) Spring Steel, Tin-Nickel Plate</text>
<text x="19" y="94.2">Base: PBT, UL Rated 94V-0</text>
<text x="21.1" y="157.9">placed underneath the holder</text>
<text x="21.1" y="163.2">height; such as PC/104 applicatons</text>
<text x="19" y="172">Contacts: .020 (.50) Spring Steel, Tin-Nickel Plate</text>
<text x="19" y="174.8">Base: PBT, UL Rated 94V-0</text>
<text x="150.9" y="197.5">AVAILABLE ON TAPE AND REEL</text>
<text x="92.9" y="204.5">pick &amp; place assembly systems</text>
<text x="92.9" y="209.8">for increased joint strength</text>
<text x="92.9" y="215.2">joint inspection</text>
<text x="19.7" y="232.9">Contacts: .015 (.38) Steel</text>
<text x="19.7" y="235.7">Base: High Temperature, Nylon 46, UL Rated 94V-0</text>
</g>
<g font-size="2.5" fill="#1f4a77">
<text x="19" y="88.6">MATERIAL:</text>
<text x="182.2" y="93.2">Mounting Detail</text>
<text x="181.6" y="165.4">Mounting Detail</text>
<text x="19" y="169.2">MATERIAL:</text>
<text x="186.2" y="241.1">Pad Layout</text>
<text x="19.7" y="263.5">Tape &amp; Reel Spec’s: 44mm wide; 32mm pitch; 13 inch reel (200 pieces per reel)</text>
</g>
<g font-size="2.4" fill="#222">
<text x="157.5" y="212.9">D</text>
<text x="157.6" y="228">D</text>
<text x="164.2" y="232.5">H</text>
</g>
<g font-size="2.1" fill="#222">
<text x="160.9" y="74.9">H</text>
<text x="186" y="104.1">-</text>
<text x="193.2" y="104.1">+</text>
<text x="185.4" y="176">-</text>
<text x="192.6" y="176">+</text>
</g>
<text font-size="2.1" fill="#e4183e" x="125.8" y="269.8">®</text>
<g font-size="2" fill="#222">
<text x="114.5" y="48.8">1.130 [28.7]</text>
<text x="102.4" y="57.2">.896 [22.8]</text>
<text x="105.3" y="59.6">O.D.</text>
<text x="128.6" y="58.2">.250 [6.3]</text>
<text x="126.5" y="66.9">.796 [20.2] I.D.</text>
<text x="98.1" y="82.6">.179 [4.6]</text>
<text x="116.3" y="82.8">.807 [20.5]</text>
<text x="159.8" y="83.7">.062 [1.57] DIA. LEG (3) PLS.</text>
<text x="118.3" y="85.2">AT TIP</text>
<text x="136.8" y="84.5">.050 [1.27]</text>
<text x="136.8" y="86.9">.045 [1.14]</text>
<text x="159.8" y="86.1">ON .750 [19.00] CIRCLE DIA.</text>
<text x="99.4" y="133.1">1.130 [28.7]</text>
<text x="86.9" y="141.5">.896 [22.8]</text>
<text x="89.8" y="143.9">O.D.</text>
<text x="112.8" y="142.5">.250 [6.3]</text>
<text x="111.3" y="151.4">.796 [20.2] I.D.</text>
<text x="142.1" y="159.8">.414 [10.5]</text>
<text x="82.7" y="167.9">.179 [4.6]</text>
<text x="100.7" y="168">.807 [20.5]</text>
<text x="102.7" y="170.4">AT TIP</text>
<text x="121.4" y="169.9">.050 [1.27]</text>
<text x="121.4" y="172.4">.045 [1.14]</text>
<text x="143.9" y="169.3">.062 [1.57] DIA. LEG (3) PLS.</text>
<text x="144" y="171.7">ON .750 [19.00] CIRCLE DIA.</text>
</g>
<g font-size="1.9" fill="#222">
<text x="123.3" y="58">+</text>
<text x="132.7" y="72">.179 [4.5]</text>
<text x="107.8" y="142.3">+</text>
<text x="116.9" y="156.3">.179 [4.5]</text>
</g>
<g font-size="1.8" fill="#222">
<text x="146.1" y="208.7">[11.1]</text>
<text x="146.6" y="206.5">.437</text>
<text x="175.5" y="208.3">[22.8]</text>
<text x="176.1" y="206.1">.896</text>
<text x="155.6" y="221.5">[17.9]</text>
<text x="156.3" y="219.3">.703</text>
<text x="185.6" y="221.5">[23.65]</text>
<text x="186.4" y="219.2">.931</text>
<text x="140.5" y="233.9">[3.2]</text>
<text x="140.6" y="231.7">.125</text>
</g>
<g font-size="1.7" fill="#222">
<text x="116.7" y="55.3">NEG</text>
<text x="189.3" y="98.2">[20.5]</text>
<text x="189.9" y="96.1">.807</text>
<text x="179.3" y="111.9">.050 [1.27] DIA.</text>
<text x="184.4" y="114.9">.070 [1.78]</text>
<text x="101.2" y="139.6">NEG</text>
<text x="186.9" y="169.1">.807 [20.5]</text>
<text x="178.5" y="183.8">.050 [1.27] DIA.</text>
<text x="183.8" y="186.8">.070 [1.78]</text>
</g>
<g font-size="1.5" fill="#222">
<text x="183.7" y="245.2">.093</text>
<text x="183.5" y="247">[2.36]</text>
<text x="183.6" y="248.9">MIN.</text>
<text x="195.1" y="254.5">[17.6]</text>
<text x="195.3" y="256.4">MAX.</text>
<text x="195.6" y="252.7">.703</text>
<text x="182.9" y="259">D MIN.</text>
</g>
<text font-size="1.2" fill="#222" x="181.1" y="214.3" transform="rotate(90 181.1 214.3)">NEG</text>
</svg>
